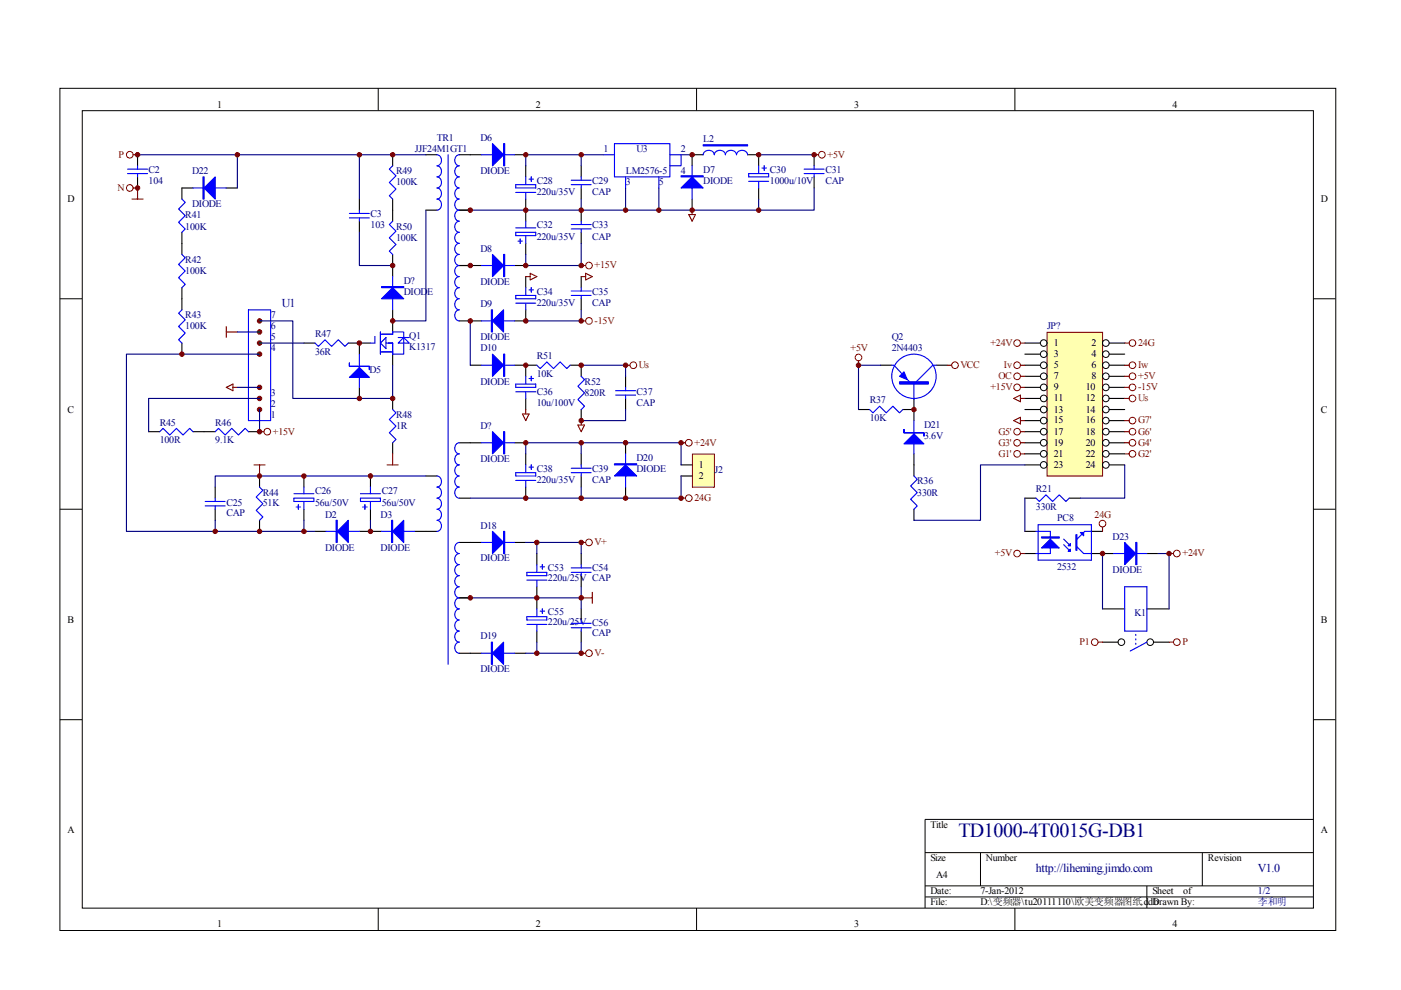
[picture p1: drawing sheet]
<svg xmlns="http://www.w3.org/2000/svg" width="297mm" height="210mm" viewBox="0 0 297 210" stroke-linecap="round" stroke-linejoin="round" font-family="sans-serif">
<g fill="none" stroke="#000" stroke-width=".21">
<path d="M12.7 18.7h270.5v178.6h-270.5zM80.2 18.7v4.7M147.7 18.7v4.7M215.2 18.7v4.7M17.4 23.5h261.1v169h-261.1zM12.7 63.3h4.7M278.4 63.3h4.7M12.7 108h4.7M278.4 108h4.7M12.7 152.6h4.7M278.4 152.6h4.7M278.4 173.7h-82.3v18.8"/>
<path d="M80.2 192.5v4.7M147.7 192.5v4.7M196.1 180.8h82.3M196.1 187.8h82.3M196.1 190.2h82.3M207.9 180.8v7M215.2 192.5v4.7M243.2 187.8v4.7M254.9 180.8v7"/>
</g>
<g fill="none" stroke="#000" stroke-width=".23">
<path d="M29.2 32.8v2.4M29.2 37.5v2.4M40.9 39.9h-2.3v2.3M48 39.9h2.3M83.2 32.8v2.4M90.3 32.8h2.4M97.4 32.8h4.7M109.1 32.8h2.4M111.5 35.2v2.3M123.2 35.2v2.3M123.2 39.9v2.3M149.1 32.8h-2.4v2.4"/>
<path d="M158.5 32.8h2.4v2.4M160.9 39.9v2.3M172.6 32.8v2.4M172.6 37.5v2.4M38.6 49.3v4.6M76.2 42.2v2.4M76.2 46.9v2.4M83.2 42.2v4.7M83.2 53.9v4.7M90.3 44.6h2.4M97.4 44.6h2.3M97.4 56.3h4.7"/>
<path d="M109.1 56.3h2.4M111.5 42.2v4.7M111.5 51.6v2.3M111.5 58.6v2.4M123.2 44.6v2.3M123.2 49.3v2.3M123.2 58.6v2.4M146.7 42.2v2.4M38.6 61v4.7M38.6 72.7v2.4M64.4 72.7h2.4M73.8 72.7h4.7"/>
<path d="M76.2 72.7v2.4M83.2 65.7v4.7M83.2 75.1v2.3M97.4 68h4.7M99.7 77.4h2.4M109.1 77.4h4.7M111.5 65.7v2.3h-2.4M111.5 77.4v2.4M120.9 77.4h2.3v2.4M123.2 63.3v2.4M132.6 79.8v2.3M31.5 91.5h2.4"/>
<path d="M40.9 91.5h4.7M52.7 91.5h2.3M76.2 82.1v2.4M83.2 84.5v2.3M83.2 93.9v2.3M97.4 93.9h4.7M109.1 93.9h2.4M111.5 84.5v2.3M111.5 96.2v2.4M123.2 86.8v2.4M123.2 96.2v2.4M132.6 84.5v2.3"/>
<path d="M132.6 93.9v2.3M45.6 103.3v2.3M45.6 108v2.3M55 100.9v2.4M55 110.3v2.4M64.4 100.9v2.4M64.4 108v2.3M66.8 112.7h2.3M76.2 112.7h4.7M78.5 100.9v2.4M78.5 108v2.3M88 112.7h4.7"/>
<path d="M90.3 100.9h2.4M97.4 105.6h2.3M111.5 103.3v2.3M123.2 100.9v2.4M132.6 103.3v2.3"/>
</g>
<g fill="none" stroke="#00f" stroke-width=".23">
<path d="M27 35.9h4.3M27 36.8h4.3M29.2 35.2v.7M29.2 36.8v.7M40.9 39.9h7.1M83.2 35.2l-.7 .7 1.5 1.4-1.5 1.4 1.5 1.4-1.5 1.4 .7 .7M92.7 32.8a1.2 1.2 0 0 1 .9 1.2 1.2 1.2 0 0 1-.9 1.2 1.2 1.2 0 0 1 .9 1.1 1.2 1.2 0 0 1-.9 1.2 1.2 1.2 0 0 1 .9 1.2 1.2 1.2 0 0 1-.9 1.2 1.2 1.2 0 0 1 .9 1.1 1.2 1.2 0 0 1-.9 1.2 1.2 1.2 0 0 1 .9 1.2 1.2 1.2 0 0 1-.9 1.2M95 32.8v108.1M97.4 32.8a1.2 1.2 0 0 0-1 1.2 1.2 1.2 0 0 0 1 1.2 1.2 1.2 0 0 0-1 1.1 1.2 1.2 0 0 0 1 1.2 1.2 1.2 0 0 0-1 1.2 1.2 1.2 0 0 0 1 1.2 1.2 1.2 0 0 0-1 1.1 1.2 1.2 0 0 0 1 1.2 1.2 1.2 0 0 0-1 1.2 1.2 1.2 0 0 0 1 1.2 1.2 1.2 0 0 0-1 1.1 1.2 1.2 0 0 0 1 1.2 1.21 1.21 0 0 0-1 1.2 1.21 1.21 0 0 0 1 1.2 1.2 1.2 0 0 0-1 1.1 1.2 1.2 0 0 0 1 1.2 1.2 1.2 0 0 0-1 1.2 1.2 1.2 0 0 0 1 1.1 1.2 1.2 0 0 0-1 1.2 1.2 1.2 0 0 0 1 1.2 1.2 1.2 0 0 0-1 1.2 1.2 1.2 0 0 0 1 1.1 1.2 1.2 0 0 0-1 1.2 1.2 1.2 0 0 0 1 1.2 1.2 1.2 0 0 0-1 1.2 1.2 1.2 0 0 0 1 1.1 1.2 1.2 0 0 0-1 1.2 1.2 1.2 0 0 0 1 1.2M102.1 32.8h7M109.4 39.2h4.2v.7h-4.2zM111.5 37.5v1.7"/>
<path d="M112.2 38h.9M112.6 37.5v.9M121.1 39.2h4.2M121.1 38.2h4.2M123.2 37.5v.7M123.2 39.2v.7M127.9 32.8h2.4M130.3 30.5h11.7v7h-11.7zM132.6 37.5v2.4M139.7 37.5v2.4M142 32.8h2.4M146.7 35.2v7"/>
<path d="M149.1 32.8a1.21 1.21 0 0 1 1.2-.9 1.21 1.21 0 0 1 1.2 .9 1.2 1.2 0 0 1 1.1-.9 1.2 1.2 0 0 1 1.2 .9 1.21 1.21 0 0 1 1.2-.9 1.21 1.21 0 0 1 1.2 .9 1.2 1.2 0 0 1 1.1-.9 1.2 1.2 0 0 1 1.2 .9M158.7 36.8h4.3v.7h-4.3zM158.7 38.4h4.3M160.9 35.2v1.6M160.9 38.4v1.5M161.6 35.6h.9M162 35.2v.9M170.5 35.9h4.2M170.5 36.8h4.2M172.6 35.2v.7M172.6 36.8v.7M38.6 53.9l.7 .8-1.4 1.4 1.4 1.4-1.4 1.4 1.4 1.4-.7 .7"/>
<path d="M38.6 42.2l.7 .7-1.4 1.4 1.4 1.4-1.4 1.4 1.4 1.4-.7 .8M74.1 45.3h4.2M74.1 46.2h4.2M76.2 44.6v.7M76.2 46.2v.7M83.2 46.9l-.7 .7 1.5 1.4-1.5 1.4 1.5 1.4-1.5 1.4 .7 .7M83.2 58.6v7.1M102.1 56.3h7M109.4 49.3h4.2v.7h-4.2zM109.4 40.8h4.2M109.4 48.3h4.2M109.8 51.1h1"/>
<path d="M110.3 50.7v.9M111.5 40.8v1.4M111.5 46.9v1.4M111.5 50v1.6M121.1 48.5h4.2M121.1 47.6h4.2M123.2 46.9v.7M123.2 48.5v.8M38.6 65.7l-.7 .7 1.4 1.4-1.4 1.4 1.4 1.4-1.4 1.4 .7 .7M52.7 65.7h4.7v23.5h-4.7zM66.8 72.7l.7 .7 1.4-1.4 1.4 1.4 1.4-1.4 1.4 1.4 .7-.7M76.2 75.1v7"/>
<path d="M79.5 71.3v1.4h-1M80.7 70.9h2.5v-.5h2.4v4.7h-2.4v-2.4h-1.4M80.7 70.4v4.7M80.7 74.6h2.5M80.7 72.7l1.1-1.1v2.3zM84.4 72.7l1.2-1.1 1.2 1.1zM84.4 71.6h2.4M97.4 65.7a1.2 1.2 0 0 0-1 1.2 1.2 1.2 0 0 0 1 1.1M102.1 68h7M102.1 77.4h7M109.4 62.6h4.2v.7h-4.2zM109.4 64.3h4.2"/>
<path d="M111.5 61v1.6M111.5 64.3v1.4M111.5 79.8v1.6M112.2 61.5h.9M112.6 61v.9M112.6 79.8v.9M113.8 77.4l.7 .7 1.4-1.4 1.4 1.4 1.5-1.4 1.4 1.4 .7-.7M121.1 62.6h4.2M121.1 61.7h4.2M123.2 79.8l.7 .7-1.4 1.4 1.4 1.4-1.4 1.4 1.4 1.4-.7 .7M123.2 61v.7M123.2 62.6v.7"/>
<path d="M33.9 91.5l.7-.7 1.4 1.4 1.4-1.4 1.4 1.4 1.4-1.4 .7 .7M45.6 91.5l.7-.7 1.4 1.4 1.4-1.4 1.5 1.4 1.4-1.4 .7 .7M83.2 86.8l.8 .7-1.5 1.4 1.5 1.5-1.5 1.4 1.5 1.4-.8 .7M97.4 96.2a1.2 1.2 0 0 0-1 1.2 1.2 1.2 0 0 0 1 1.2 1.2 1.2 0 0 0-1 1.1 1.2 1.2 0 0 0 1 1.2 1.2 1.2 0 0 0-1 1.2 1.2 1.2 0 0 0 1 1.2 1.2 1.2 0 0 0-1 1.1 1.2 1.2 0 0 0 1 1.2M97.4 93.9a1.2 1.2 0 0 0-1 1.2 1.2 1.2 0 0 0 1 1.1M102.1 93.9h7M109.4 81.4h4.2v.7h-4.2zM109.4 83.1h4.2M111.5 83.1v1.4M111.5 98.6v1.6M112.2 80.3h.9M112.2 99h.9"/>
<path d="M112.6 98.6v.9M121.1 99.3h4.2M123.2 98.6v.7M130.5 83.8h4.2M130.5 82.8h4.2M132.6 82.1v.7M132.6 83.8v.7M132.6 96.2v7.1M43.5 106.3h4.2M43.5 107.3h4.2M45.6 105.6v.7M45.6 107.3v.7"/>
<path d="M55 103.3l.7 .7-1.4 1.4 1.4 1.4-1.4 1.4 1.4 1.4-.7 .7M62.3 104.7h4.3M62.3 105.6h4.3v.7h-4.3zM62.8 107.5h.9M63.3 107v1M64.4 103.3v1.4M64.4 106.3v1.7M69.1 112.7h7.1M76.4 105.6h4.3v.7h-4.3zM76.4 104.7h4.3M76.9 107.5h.9M77.4 107v1"/>
<path d="M78.5 103.3v1.4M78.5 106.3v1.7M80.9 112.7h7.1M92.7 100.9a1.2 1.2 0 0 1 .9 1.2 1.2 1.2 0 0 1-.9 1.2 1.2 1.2 0 0 1 .9 1.1 1.2 1.2 0 0 1-.9 1.2 1.2 1.2 0 0 1 .9 1.2 1.2 1.2 0 0 1-.9 1.2 1.2 1.2 0 0 1 .9 1.1 1.2 1.2 0 0 1-.9 1.2 1.2 1.2 0 0 1 .9 1.2 1.2 1.2 0 0 1-.9 1.2M109.4 100.2h4.2v.7h-4.2zM109.4 101.9h4.2M111.5 101.9v1.4M121.1 100.2h4.2M123.2 100.2v.7"/>
</g>
<g fill="#00f" stroke="#00f" stroke-width=".23">
<path d="M83.2 61l2.4 2.3h-4.7z"/>
<path d="M83.2 112.7l2.4-2.4v4.7z"/>
<path d="M71.5 112.7l2.3-2.4v4.7z"/>
<path d="M43.3 39.9l2.3-2.4v4.7z"/>
<path d="M74.1 80l2.1-2.1 2.1 2.1z"/>
<path d="M104.4 30.5l2.4 2.3-2.4 2.4z"/>
<path d="M104.4 53.9l2.4 2.4-2.4 2.3z"/>
<path d="M104.4 68l2.4-2.3v4.7z"/>
<path d="M104.4 75.1l2.4 2.3-2.4 2.4z"/>
<path d="M144.4 39.9l2.3-2.4 2.4 2.4z"/>
<path d="M104.4 91.5l2.4 2.4-2.4 2.3z"/>
<path d="M130.3 100.9l2.3-2.3 2.4 2.3z"/>
<path d="M80.9 60.8h4.7v.2h-4.7z" fill-rule="evenodd"/>
<path d="M83 110.3h.2v4.7h-.2z" fill-rule="evenodd"/>
<path d="M71.3 110.3h.2v4.7h-.2z" fill-rule="evenodd"/>
<path d="M43 37.5h.3v4.7h-.3z" fill-rule="evenodd"/>
<path d="M74.1 77v.7h4.2v.7v-.7h-4.2z" fill-rule="evenodd"/>
<path d="M106.8 30.5h.2v4.7h-.2z" fill-rule="evenodd"/>
<path d="M106.8 53.9h.2v4.7h-.2z" fill-rule="evenodd"/>
<path d="M104.2 65.7h.2v4.7h-.2z" fill-rule="evenodd"/>
<path d="M106.8 75.1h.2v4.7h-.2z" fill-rule="evenodd"/>
<path d="M144.4 37.3h4.7v.2h-4.7z" fill-rule="evenodd"/>
<path d="M149.1 30.7h9.4v.2h-9.4z" fill-rule="evenodd"/>
<path d="M106.8 91.5h.2v4.7h-.2z" fill-rule="evenodd"/>
<path d="M130.3 98.3h4.7v.3h-4.7z" fill-rule="evenodd"/>
</g>
<g fill="none" stroke="#800000" stroke-width=".21">
<circle cx="27.5" cy="32.8" r=".71"/>
<circle cx="27.5" cy="39.9" r=".71"/>
<circle cx="174.3" cy="32.8" r=".71"/>
<circle cx="124.9" cy="56.3" r=".7"/>
<circle cx="124.9" cy="68" r=".71"/>
<circle cx="134.3" cy="77.4" r=".71"/>
<circle cx="56.7" cy="91.5" r=".71"/>
</g>
<g fill="none" stroke="#800000" stroke-width=".23">
<path d="M28.2 32.8h1M28.2 39.9h1v2.3M172.6 32.8h1M28 42.2h2.3M111.5 58.6h.9M112.4 57.9l1.4 .7-1.4 .7zM123.2 58.6h1M123.2 56.3h1M124.2 57.9l1.4 .7-1.4 .7zM146 45.5h1.4l-.7 1.4zM146.7 44.6v.9M48 69.2v2.4"/>
<path d="M48 70.4h2.3M123.2 68h1M132.6 77.4h1M48 82.1l1.4-.7v1.4zM49.4 82.1h.9M53.9 98.6h2.3M55 91.5h1M55 98.6v2.3M82.1 98.6h2.3M83.2 96.2v2.4M110.8 87.8h1.4l-.7 1.4zM111.5 86.8v1"/>
<path d="M122.5 90.1h1.4l-.7 1.4zM123.2 89.2v.9"/>
</g>
<g fill="#800000" stroke="#800000" stroke-width=".21">
<circle cx="55" cy="72.7" r=".47"/>
<circle cx="55" cy="75.1" r=".47"/>
<circle cx="55" cy="70.4" r=".47"/>
<circle cx="55" cy="68" r=".47"/>
<circle cx="55" cy="82.1" r=".47"/>
<circle cx="55" cy="84.5" r=".47"/>
<circle cx="55" cy="86.8" r=".47"/>
</g>
<g fill="none" stroke="#000080" stroke-width=".23">
<path d="M29.2 32.8h61.1M50.3 32.8v7.1M76.2 32.8v9.4M123.2 32.8v2.4M127.9 32.8h-16.4v2.4M132.6 39.9v4.7M139.7 39.9v4.7M144.4 32.8h2.3M160.9 32.8h11.7M172.6 39.9v4.7h-72.9M76.2 49.3v7h7M90.3 44.6v23.4h-7.1"/>
<path d="M123.2 51.6v4.7h-11.7v-2.4M123.2 42.2v2.4M160.9 42.2v2.4M50.3 70.4h4.7M55 68h7.1v16.5h21.1v-7.1M55 75.1h-28.2v37.6h40M55 72.7h9.4M99.7 68v9.4M123.2 65.7v2.3h-11.7M123.2 77.4h9.4v2.4M50.3 82.1h4.7M55 84.5h-23.5v7"/>
<path d="M55 86.8v4.7M132.6 86.8v2.4h-9.4M45.6 110.3v2.4M64.4 110.3v2.4M78.5 110.3v2.4M90.3 100.9h-44.7v2.4"/>
</g>
<path d="M146.9 96.4h4.6v6.9h-4.6z" fill="#ffffb0"/>
<g fill="none" stroke="#800000" stroke-width=".21">
<path d="M146.8 96.3h4.7v7h-4.7z"/>
<circle cx="146" cy="93.9" r=".71"/>
<circle cx="124.9" cy="115" r=".7"/>
<circle cx="146" cy="105.6" r=".71"/>
<circle cx="124.9" cy="138.5" r=".7"/>
</g>
<g fill="none" stroke="#000" stroke-width=".23">
<path d="M144.4 98.6h2.3M97.4 115h4.7M109.1 115h2.4M113.8 117.4v2.3M123.2 117.4v2.3M144.4 100.9h2.3M97.4 126.8h2.3M97.4 138.5h4.7M109.1 138.5h2.4M113.8 124.4v4.7M113.8 133.8v2.4M123.2 122.1v2.3"/>
<path d="M123.2 129.1v2.4M123.2 133.8v2.4"/>
</g>
<path d="M111.5 96.2v-2.3h32.9v4.7M123.2 93.9v2.3M111.5 115h11.7v2.4M113.8 115v2.4M123.2 103.3v2.3M144.4 100.9v4.7h-44.7M99.7 126.8h23.5M113.8 136.2v2.3M123.2 136.2v2.3h-11.7M123.2 124.4v4.7" fill="none" stroke="#000080" stroke-width=".23"/>
<path d="M144.4 93.9h.9M123.2 115h1M144.4 105.6h.9M123.2 138.5h1M123.2 126.8h2.4M125.6 125.6v2.3" fill="none" stroke="#800000" stroke-width=".23"/>
<g fill="none" stroke="#00f" stroke-width=".23">
<path d="M97.4 115a1.2 1.2 0 0 0-1 1.2 1.2 1.2 0 0 0 1 1.2 1.2 1.2 0 0 0-1 1.1 1.2 1.2 0 0 0 1 1.2 1.2 1.2 0 0 0-1 1.2 1.2 1.2 0 0 0 1 1.2 1.2 1.2 0 0 0-1 1.1 1.2 1.2 0 0 0 1 1.2 1.2 1.2 0 0 0-1 1.2 1.2 1.2 0 0 0 1 1.2M102.1 115h7M113.8 119.7v1.7M115 119.7v1M123.2 119.7v.7M97.4 126.8a1.2 1.2 0 0 0-1 1.1 1.2 1.2 0 0 0 1 1.2 1.2 1.2 0 0 0-1 1.2 1.2 1.2 0 0 0 1 1.2 1.2 1.2 0 0 0-1 1.1 1.2 1.2 0 0 0 1 1.2 1.2 1.2 0 0 0-1 1.2 1.2 1.2 0 0 0 1 1.2 1.2 1.2 0 0 0-1 1.1 1.2 1.2 0 0 0 1 1.2M102.1 138.5h7M111.7 121.4h4.2v.7h-4.2zM111.7 130.8h4.2v.7h-4.2zM111.7 123h4.2M111.7 132.4h4.2M113.8 123v1.4"/>
<path d="M113.8 129.1v1.7M113.8 132.4v1.4M114.5 120.2h1M114.5 129.6h1M115 129.1v.9M121.1 121.4h4.2M121.1 120.4h4.2M121.1 132.2h4.2M121.1 133.1h4.2M123.2 121.4v.7M123.2 131.5v.7M123.2 133.1v.7"/>
</g>
<g fill="#00f" stroke="#00f" stroke-width=".23">
<path d="M104.4 112.7l2.4 2.3-2.4 2.4z"/>
<path d="M104.4 138.5l2.4-2.3v4.7z"/>
<path d="M106.8 112.7h.2v4.7h-.2z" fill-rule="evenodd"/>
<path d="M104.2 136.2h.2v4.7h-.2z" fill-rule="evenodd"/>
</g>
<path d="M222.1 70.5h11.7v30.4h-11.7z" fill="#ffffb0"/>
<g fill="none" stroke="#800000" stroke-width=".21">
<path d="M222 70.5h11.8v30.4h-11.8z"/>
<circle cx="182" cy="75.8" r=".7"/>
<circle cx="202.5" cy="77.4" r=".71"/>
<circle cx="215.6" cy="79.8" r=".71"/>
<circle cx="215.6" cy="72.7" r=".7"/>
<circle cx="215.6" cy="77.4" r=".7"/>
<circle cx="240.1" cy="79.8" r=".71"/>
<circle cx="240.1" cy="72.7" r=".71"/>
<circle cx="240.1" cy="77.4" r=".71"/>
<circle cx="215.6" cy="82.1" r=".71"/>
<circle cx="215.6" cy="96.2" r=".71"/>
<circle cx="215.6" cy="91.5" r=".7"/>
<circle cx="215.6" cy="93.9" r=".7"/>
<circle cx="240.1" cy="82.1" r=".71"/>
<circle cx="240.1" cy="96.2" r=".71"/>
<circle cx="240.1" cy="91.5" r=".71"/>
<circle cx="240.1" cy="93.9" r=".71"/>
<circle cx="240.1" cy="89.2" r=".71"/>
<circle cx="240.1" cy="84.5" r=".71"/>
<circle cx="215.6" cy="117.4" r=".7"/>
<circle cx="233.8" cy="111" r=".71"/>
<circle cx="249.5" cy="117.4" r=".71"/>
<circle cx="232.1" cy="136.2" r=".71"/>
<circle cx="249.5" cy="136.2" r=".71"/>
</g>
<g fill="none" stroke="#000" stroke-width=".21">
<circle cx="221.3" cy="79.8" r=".71"/>
<circle cx="221.3" cy="77.4" r=".71"/>
<circle cx="221.3" cy="75.1" r=".71"/>
<circle cx="221.3" cy="72.7" r=".71"/>
<circle cx="234.5" cy="79.8" r=".71"/>
<circle cx="234.5" cy="75.1" r=".7"/>
<circle cx="234.5" cy="72.7" r=".7"/>
<circle cx="234.5" cy="77.4" r=".7"/>
<circle cx="221.3" cy="82.1" r=".71"/>
<circle cx="221.3" cy="96.2" r=".71"/>
<circle cx="221.3" cy="98.6" r=".71"/>
<circle cx="221.3" cy="91.5" r=".71"/>
<circle cx="221.3" cy="93.9" r=".71"/>
<circle cx="221.3" cy="84.5" r=".71"/>
<circle cx="221.3" cy="89.2" r=".71"/>
<circle cx="221.3" cy="86.8" r=".71"/>
<circle cx="234.5" cy="82.1" r=".71"/>
<circle cx="234.5" cy="96.2" r=".71"/>
<circle cx="234.5" cy="98.6" r=".71"/>
<circle cx="234.5" cy="91.5" r=".7"/>
<circle cx="234.5" cy="93.9" r=".7"/>
<circle cx="234.5" cy="89.2" r=".7"/>
<circle cx="234.5" cy="84.5" r=".7"/>
<circle cx="234.5" cy="86.8" r=".7"/>
<circle cx="237.8" cy="136.2" r=".71"/>
<circle cx="243.9" cy="136.2" r=".71"/>
</g>
<g fill="none" stroke="#000" stroke-width=".23">
<path d="M186.7 77.4h2.4M198.5 77.4h2.3M217.3 72.7h3.3M217.3 75.1h3.3M217.3 77.4h3.3M217.3 79.8h3.3M235.2 72.7h3.3M235.2 75.1h3.3M235.2 77.4h3.3M235.2 79.8h3.3M182 86.8h2.4M191.4 86.8h2.4"/>
<path d="M193.8 84.5v4.7M193.8 96.2v4.7M217.3 82.1h3.3M217.3 84.5h3.3M217.3 86.8h3.3M217.3 89.2h3.3M217.3 91.5h3.3M217.3 93.9h3.3M217.3 96.2h3.3M217.3 98.6h3.3M235.2 82.1h3.3M235.2 84.5h3.3"/>
<path d="M235.2 86.8h3.3M235.2 89.2h3.3M235.2 91.5h3.3M235.2 93.9h3.3M235.2 96.2h3.3M235.2 98.6h3.3M193.8 108v2.3M217.3 117.4h2.3M217.3 112.7h2.3M217.3 105.6h2.3M226.7 105.6h2.3M231.4 117.4h4.7"/>
<path d="M231.4 112.7h2.4M243.2 117.4h2.3M233.8 136.2h3.2M233.8 129.1h4.7M243.2 129.1h4.7M244.6 136.2h3.3"/>
</g>
<g fill="none" stroke="#800000" stroke-width=".23">
<path d="M182 76.5v.9M200.8 77.4h1M216.3 72.7h1M216.3 77.4h1M216.3 79.8h1M238.5 72.7h.9M238.5 77.4h.9M238.5 79.8h.9M214.9 89.2l1.4-.7v1.4zM214.9 84.5l1.4-.7v1.4zM216.3 82.1h1M216.3 84.5h1"/>
<path d="M216.3 89.2h1M216.3 91.5h1M216.3 93.9h1M216.3 96.2h1M238.5 82.1h.9M238.5 84.5h.9M238.5 89.2h.9M238.5 91.5h.9M238.5 93.9h.9M238.5 96.2h.9M216.3 117.4h1M233.8 111.7v1"/>
<path d="M247.9 117.4h.9M232.8 136.2h1M247.9 136.2h.9"/>
</g>
<g fill="none" stroke="#00f" stroke-width=".23">
<path d="M144.4 32.8v2.4h-2.4M189.1 77.4h.4l3.3 3.6M198.5 77.4h-.7l-3.6 3.6M184.4 86.8l.7 .7 1.4-1.4 1.4 1.4 1.4-1.4 1.4 1.4 .7-.7M193.8 81.4v3.3M193.8 89.2v7M193.8 100.9l.7 .7-1.4 1.4 1.4 1.4-1.4 1.5 1.4 1.4-.7 .7M219.6 105.6l.8 .7 1.4-1.4 1.4 1.4 1.4-1.4 1.4 1.4 .7-.7M219.6 112.7h3.1v4.7h-3.1M220.1 111.3h11.3v7.5h-11.3zM225.5 114.3l1.4 1.4M225.5 115.5l1.4 1.4"/>
<path d="M228.3 116l1.5 1.4h1.6M231.4 112.7h-1.4l-1.7 1.6M236.1 117.4h7.1M238.5 124.4h4.7v9.4h-4.7zM240.8 134.5v.2M240.8 135.4v.3M240.8 136.4v.2M243.2 136.2l-3.6 1.8"/>
<circle cx="193.8" cy="79.8" r="4.7"/>
</g>
<g fill="#00f" stroke="#00f" stroke-width=".23">
<path d="M222.7 114.3l1.9 1.9h-3.8z"/>
<path d="M226.5 116.9l.4-.5v.5z"/>
<path d="M226.5 115.7l.4-.4v.4z"/>
<path d="M229 112.9h.8v.7z"/>
<path d="M238.5 115l2.3 2.4-2.3 2.3z"/>
<path d="M191.7 78.8l.7 1.7-1.7-.7z"/>
<path d="M191.7 94.1l2.1-2.1 2.1 2.1z"/>
<path d="M220.8 113.8h3.8v.3h-3.8z" fill-rule="evenodd"/>
<path d="M228.1 113.4h.2v3.3h-.2z" fill-rule="evenodd"/>
<path d="M240.8 115h.2v4.7h-.2z" fill-rule="evenodd"/>
<path d="M190.7 81h6.1v.4h-6.1z" fill-rule="evenodd"/>
<path d="M191.7 91.1v.7h4.2v.7v-.7h-4.2z" fill-rule="evenodd"/>
</g>
<path d="M186.7 77.4h-4.7v9.4M217.3 98.6h-9.4v11.7h-14.1M238.5 98.6v7h-9.5M217.3 105.6v7.1M233.8 117.4v11.7M245.5 117.4h2.4v11.7" fill="none" stroke="#000080" stroke-width=".23"/>
<g fill="#800000" stroke="#800000" stroke-width=".21">
<circle cx="99.7" cy="44.6" r=".47"/>
<circle cx="99.7" cy="56.3" r=".47"/>
<circle cx="99.7" cy="68" r=".47"/>
<circle cx="76.2" cy="72.7" r=".47"/>
<circle cx="83.2" cy="68" r=".47"/>
<circle cx="83.2" cy="32.8" r=".47"/>
<circle cx="83.2" cy="56.3" r=".47"/>
<circle cx="38.6" cy="75.1" r=".47"/>
<circle cx="83.2" cy="84.5" r=".47"/>
<circle cx="55" cy="91.5" r=".47"/>
<circle cx="55" cy="100.9" r=".47"/>
<circle cx="55" cy="112.7" r=".47"/>
<circle cx="78.5" cy="112.7" r=".47"/>
<circle cx="76.2" cy="84.5" r=".47"/>
<circle cx="29.2" cy="32.8" r=".47"/>
<circle cx="29.2" cy="39.9" r=".47"/>
<circle cx="76.2" cy="32.8" r=".47"/>
<circle cx="50.3" cy="32.8" r=".47"/>
<circle cx="78.5" cy="100.9" r=".47"/>
<circle cx="64.4" cy="100.9" r=".47"/>
<circle cx="64.4" cy="112.7" r=".47"/>
<circle cx="45.6" cy="112.7" r=".47"/>
<circle cx="111.5" cy="32.8" r=".47"/>
<circle cx="111.5" cy="56.3" r=".47"/>
<circle cx="111.5" cy="68" r=".47"/>
<circle cx="111.5" cy="77.4" r=".47"/>
<circle cx="111.5" cy="44.6" r=".47"/>
<circle cx="123.2" cy="44.6" r=".47"/>
<circle cx="160.9" cy="32.8" r=".47"/>
<circle cx="172.6" cy="32.8" r=".47"/>
<circle cx="146.7" cy="44.6" r=".47"/>
<circle cx="146.7" cy="32.8" r=".47"/>
<circle cx="123.2" cy="89.2" r=".47"/>
<circle cx="160.9" cy="44.6" r=".47"/>
<circle cx="123.2" cy="32.8" r=".47"/>
<circle cx="123.2" cy="56.3" r=".47"/>
<circle cx="123.2" cy="68" r=".47"/>
<circle cx="132.6" cy="44.6" r=".47"/>
<circle cx="139.7" cy="44.6" r=".47"/>
<circle cx="132.6" cy="77.4" r=".47"/>
<circle cx="123.2" cy="77.4" r=".47"/>
<circle cx="111.5" cy="93.9" r=".47"/>
<circle cx="111.5" cy="105.6" r=".47"/>
<circle cx="132.6" cy="105.6" r=".47"/>
<circle cx="132.6" cy="93.9" r=".47"/>
<circle cx="144.4" cy="93.9" r=".47"/>
<circle cx="144.4" cy="105.6" r=".47"/>
<circle cx="123.2" cy="105.6" r=".47"/>
<circle cx="123.2" cy="93.9" r=".47"/>
<circle cx="99.7" cy="126.8" r=".47"/>
<circle cx="113.8" cy="126.8" r=".47"/>
<circle cx="123.2" cy="115" r=".47"/>
<circle cx="123.2" cy="138.5" r=".47"/>
<circle cx="113.8" cy="138.5" r=".47"/>
<circle cx="113.8" cy="115" r=".47"/>
<circle cx="123.2" cy="126.8" r=".47"/>
<circle cx="233.8" cy="117.4" r=".47"/>
<circle cx="247.9" cy="117.4" r=".47"/>
<circle cx="193.8" cy="86.8" r=".47"/>
<circle cx="182" cy="77.4" r=".47"/>
</g>
<text font-size="4.2" fill="#000080" x="203.2" y="177.4">TD1000-4T0015G-DB1</text>
<g font-size="2.5" fill="#000080">
<text x="59.8" y="65">U1</text>
<text x="219.6" y="184.8">http://liheming.jimdo.com</text>
<text x="266.7" y="184.8">V1.0</text>
</g>
<g font-size="2.1">
<text x="46.1" y="22.9">1</text>
<text x="113.6" y="22.9">2</text>
<text x="181.1" y="22.9">3</text>
<text x="248.6" y="22.9">4</text>
<text x="14.3" y="42.8">D</text>
<text x="280.1" y="42.8">D</text>
<text x="223.4" y="73.3">1</text>
<text x="223.4" y="75.7">3</text>
<text x="231.4" y="73.3">2</text>
<text x="231.4" y="75.7">4</text>
<text x="223.4" y="78.1">5</text>
<text x="223.4" y="80.4">7</text>
<text x="223.4" y="82.7">9</text>
<text x="230.2" y="82.7">10</text>
<text x="231.4" y="78.1">6</text>
<text x="231.4" y="80.4">8</text>
<text x="14.3" y="87.5">C</text>
<text x="223.4" y="85.1">11</text>
<text x="223.4" y="87.5">13</text>
<text x="223.4" y="89.8">15</text>
<text x="230.2" y="85.1">12</text>
<text x="230.2" y="87.5">14</text>
<text x="230.2" y="89.8">16</text>
<text x="280.1" y="87.5">C</text>
<text x="223.4" y="92.1">17</text>
<text x="223.4" y="94.5">19</text>
<text x="230.2" y="92.1">18</text>
<text x="230.2" y="94.5">20</text>
<text x="148.2" y="99.2">1</text>
<text x="148.2" y="101.5">2</text>
<text x="223.4" y="96.9">21</text>
<text x="223.4" y="99.2">23</text>
<text x="230.2" y="96.9">22</text>
<text x="230.2" y="99.2">24</text>
<text x="14.3" y="132.1">B</text>
<text x="280.1" y="132.1">B</text>
<text x="14.3" y="176.7">A</text>
<text x="197.3" y="175.5">Title</text>
<text x="280.1" y="176.7">A</text>
<text x="197.3" y="182.6">Size</text>
<text x="209" y="182.6">Number</text>
<text x="256.1" y="182.6">Revision</text>
<text x="197.3" y="189.6">Date:</text>
<text x="197.3" y="192">File:</text>
<text x="198.5" y="186.1">A4</text>
<text x="207.9" y="189.6">7-Jan-2012</text>
<text x="207.9" y="192">D:\变频器\tu20111110\欧美变频器图纸.ddb</text>
<text x="244.3" y="189.6">Sheet</text>
<text x="244.3" y="192">Drawn By:</text>
<text x="250.9" y="189.6">of</text>
<text x="46.1" y="196.6">1</text>
<text x="113.6" y="196.6">2</text>
<text x="181.1" y="196.6">3</text>
<text x="248.6" y="196.6">4</text>
</g>
<g font-size="2.1" fill="#000080">
<text x="92.6" y="29.9">TR1</text>
<text x="101.9" y="29.9">D6</text>
<text x="88" y="32.3">JJF24M1GT1</text>
<text x="127.9" y="32.3">1</text>
<text x="135" y="32.3">U3</text>
<text x="144.4" y="32.3">2</text>
<text x="149.1" y="30.2">L2</text>
<text x="31.5" y="36.7">C2</text>
<text x="31.5" y="39">104</text>
<text x="40.7" y="36.9">D22</text>
<text x="84" y="36.9">R49</text>
<text x="84" y="39.3">100K</text>
<text x="101.9" y="36.9">DIODE</text>
<text x="113.8" y="39">C28</text>
<text x="113.8" y="41.4">220u/35V</text>
<text x="125.6" y="39">C29</text>
<text x="125.6" y="41.4">CAP</text>
<text x="132.7" y="36.9">LM2576-5</text>
<text x="132.7" y="39.3">3</text>
<text x="139.7" y="39.3">5</text>
<text x="144.4" y="36.9">4</text>
<text x="149.1" y="36.7">D7</text>
<text x="149.1" y="39">DIODE</text>
<text x="163.2" y="36.7">C30</text>
<text x="163.2" y="39">1000u/10V</text>
<text x="175" y="36.7">C31</text>
<text x="175" y="39">CAP</text>
<text x="39.3" y="46.3">R41</text>
<text x="40.7" y="44">DIODE</text>
<text x="78.6" y="46.1">C3</text>
<text x="39.3" y="48.7">100K</text>
<text x="78.6" y="48.4">103</text>
<text x="84" y="48.7">R50</text>
<text x="84" y="51.1">100K</text>
<text x="101.9" y="53.4">D8</text>
<text x="113.8" y="48.4">C32</text>
<text x="113.8" y="50.8">220u/35V</text>
<text x="125.6" y="48.4">C33</text>
<text x="125.6" y="50.8">CAP</text>
<text x="39.3" y="55.7">R42</text>
<text x="39.3" y="58.1">100K</text>
<text x="85.6" y="60.2">D?</text>
<text x="85.6" y="62.5">DIODE</text>
<text x="101.9" y="60.5">DIODE</text>
<text x="101.9" y="65.1">D9</text>
<text x="113.8" y="62.5">C34</text>
<text x="113.8" y="64.9">220u/35V</text>
<text x="125.6" y="62.5">C35</text>
<text x="125.6" y="64.9">CAP</text>
<text x="39.3" y="67.5">R43</text>
<text x="39.3" y="69.8">100K</text>
<text x="57.4" y="67.5">7</text>
<text x="57.4" y="69.8">6</text>
<text x="66.8" y="71.5">R47</text>
<text x="86.8" y="71.9">Q1</text>
<text x="222" y="69.8">JP?</text>
<text x="57.4" y="74.5">4</text>
<text x="57.4" y="72.2">5</text>
<text x="66.8" y="75.2">36R</text>
<text x="86.8" y="74.3">K1317</text>
<text x="101.9" y="72.2">DIODE</text>
<text x="101.9" y="74.5">D10</text>
<text x="113.8" y="76.1">R51</text>
<text x="189.1" y="72.2">Q2</text>
<text x="189.1" y="74.5">2N4403</text>
<text x="57.4" y="83.9">3</text>
<text x="78.3" y="79">D5</text>
<text x="101.9" y="81.5">DIODE</text>
<text x="113.8" y="83.7">C36</text>
<text x="113.8" y="79.9">10K</text>
<text x="124" y="81.5">R52</text>
<text x="124" y="83.9">820R</text>
<text x="135" y="83.7">C37</text>
<text x="57.4" y="88.6">1</text>
<text x="57.4" y="86.3">2</text>
<text x="84" y="88.6">R48</text>
<text x="113.8" y="86">10u/100V</text>
<text x="135" y="86">CAP</text>
<text x="184.4" y="85.5">R37</text>
<text x="184.4" y="89.3">10K</text>
<text x="33.9" y="90.3">R45</text>
<text x="33.9" y="94">100R</text>
<text x="45.6" y="90.3">R46</text>
<text x="45.6" y="94">9.1K</text>
<text x="84" y="90.9">1R</text>
<text x="101.9" y="90.9">D?</text>
<text x="195.9" y="90.7">D21</text>
<text x="195.9" y="93.1">3.6V</text>
<text x="101.9" y="98">DIODE</text>
<text x="113.8" y="100.1">C38</text>
<text x="125.6" y="100.1">C39</text>
<text x="135" y="97.8">D20</text>
<text x="135" y="100.1">DIODE</text>
<text x="151.5" y="100.3">J2</text>
<text x="48" y="107.2">C25</text>
<text x="55.7" y="105.1">R44</text>
<text x="55.7" y="107.4">51K</text>
<text x="66.8" y="104.8">C26</text>
<text x="66.8" y="107.2">56u/50V</text>
<text x="80.9" y="104.8">C27</text>
<text x="80.9" y="107.2">56u/50V</text>
<text x="113.8" y="102.5">220u/35V</text>
<text x="125.6" y="102.5">CAP</text>
<text x="194.5" y="102.7">R36</text>
<text x="194.5" y="105.1">330R</text>
<text x="219.6" y="104.3">R21</text>
<text x="48" y="109.5">CAP</text>
<text x="68.9" y="109.7">D2</text>
<text x="80.7" y="109.7">D3</text>
<text x="101.9" y="112.1">D18</text>
<text x="219.6" y="108.1">330R</text>
<text x="224.1" y="110.4">PC8</text>
<text x="68.9" y="116.8">DIODE</text>
<text x="80.7" y="116.8">DIODE</text>
<text x="101.9" y="118.9">DIODE</text>
<text x="235.9" y="114.5">D23</text>
<text x="116.2" y="121">C53</text>
<text x="116.2" y="123.1">220u/25V CAP</text>
<text x="125.6" y="121">C54</text>
<text x="224.1" y="120.7">2532</text>
<text x="235.9" y="121.5">DIODE</text>
<text x="116.2" y="130.4">C55</text>
<text x="240.5" y="130.7">K1</text>
<text x="101.9" y="135.6">D19</text>
<text x="116.2" y="132.5">220u/25V C56</text>
<text x="125.6" y="134.9">CAP</text>
<text x="101.9" y="142.4">DIODE</text>
<text x="266.7" y="192">李和明</text>
<text x="266.7" y="189.6">1/2</text>
</g>
<g font-size="2.1" fill="#800000">
<text x="25.1" y="33.5">P</text>
<text x="175.4" y="33.5">+5V</text>
<text x="24.9" y="40.5">N</text>
<text x="126.1" y="56.9">+15V</text>
<text x="126.1" y="68.7">-15V</text>
<text x="180.3" y="74.5">+5V</text>
<text x="210" y="73.3">+24V</text>
<text x="241.3" y="73.3">24G</text>
<text x="135.5" y="78.1">Us</text>
<text x="203.6" y="78.1">VCC</text>
<text x="210" y="82.7">+15V</text>
<text x="211.7" y="80.4">OC</text>
<text x="212.9" y="78.1">Iv</text>
<text x="241.3" y="78.1">Iw</text>
<text x="241.3" y="80.4">+5V</text>
<text x="241.3" y="82.7">-15V</text>
<text x="241.3" y="85.1">Us</text>
<text x="241.3" y="89.8">G7'</text>
<text x="57.8" y="92.1">+15V</text>
<text x="147.2" y="94.5">+24V</text>
<text x="211.7" y="94.5">G3'</text>
<text x="211.7" y="92.1">G5'</text>
<text x="241.3" y="92.1">G6'</text>
<text x="241.3" y="94.5">G4'</text>
<text x="211.7" y="96.9">G1'</text>
<text x="241.3" y="96.9">G2'</text>
<text x="147.2" y="106.2">24G</text>
<text x="232.1" y="109.7">24G</text>
<text x="126.1" y="115.6">V+</text>
<text x="210.9" y="118">+5V</text>
<text x="250.7" y="118">+24V</text>
<text x="228.9" y="136.8">P1</text>
<text x="250.7" y="136.8">P</text>
<text x="126.1" y="139.1">V-</text>
</g>
</svg>
